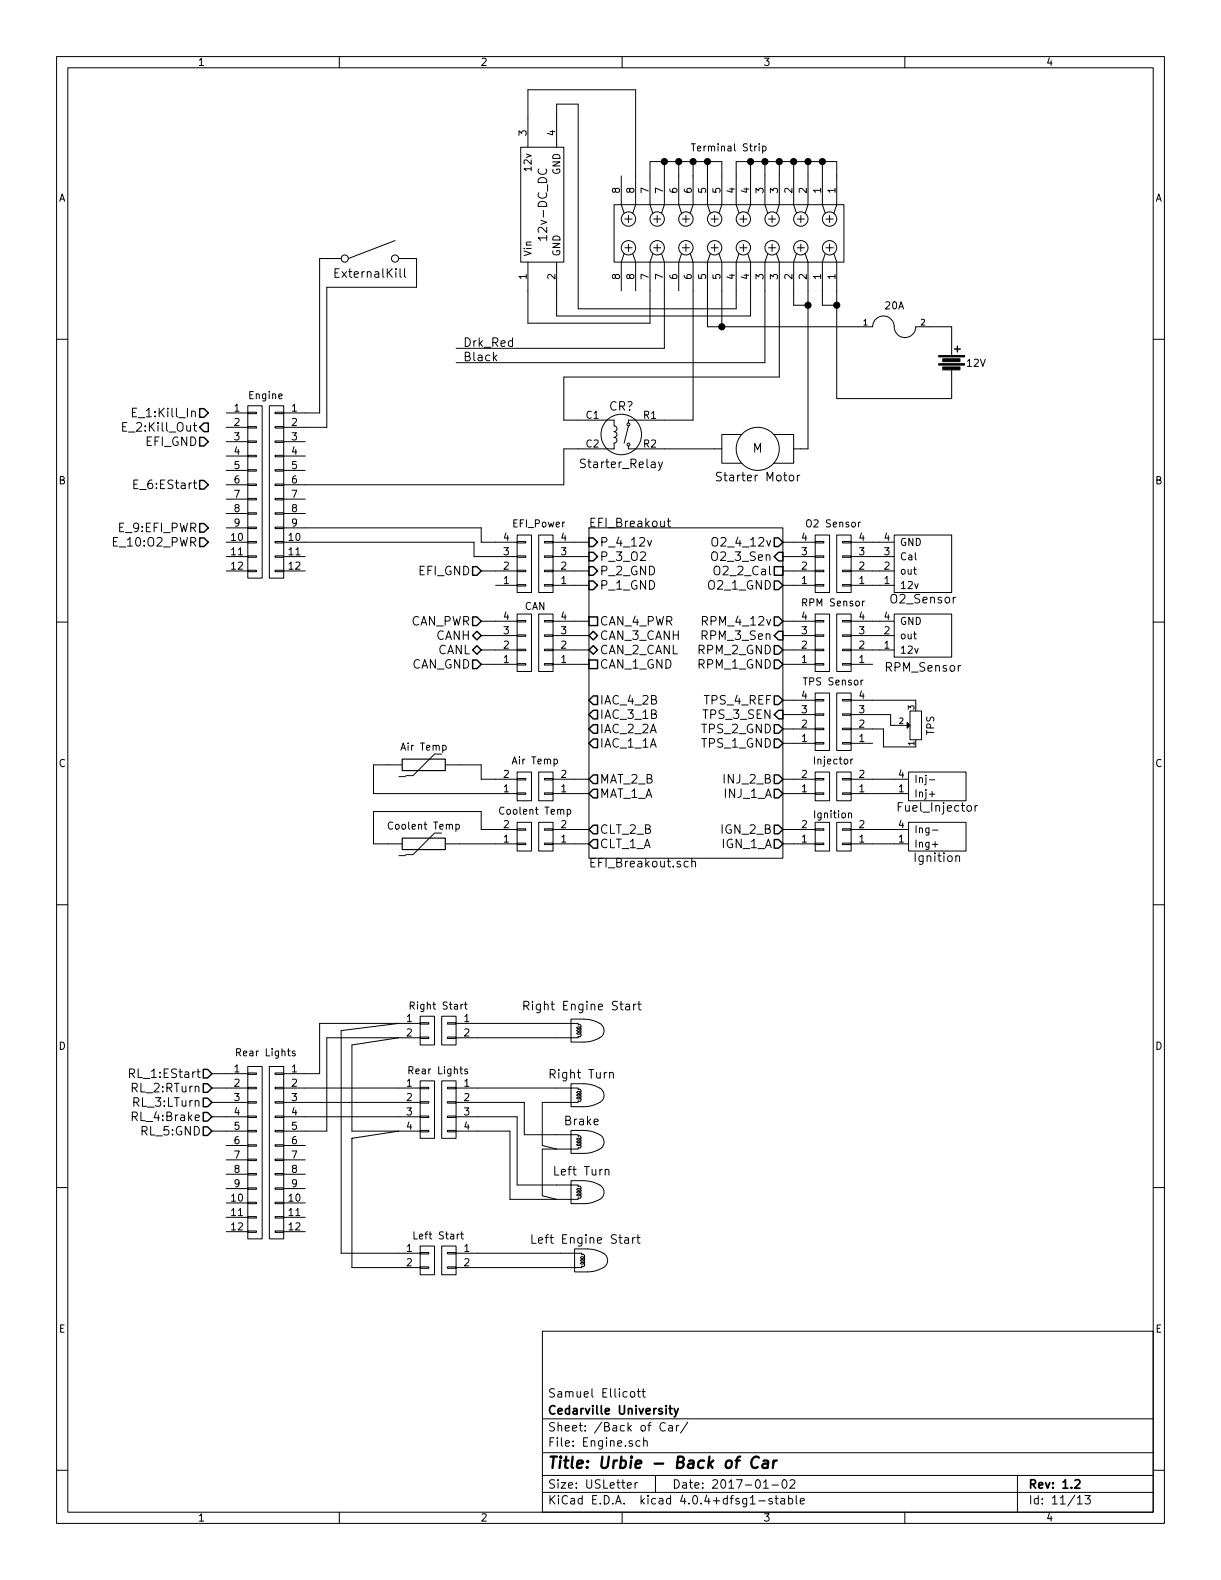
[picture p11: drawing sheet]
<svg xmlns="http://www.w3.org/2000/svg" width="216mm" height="279mm" viewBox="0 0 216 279" stroke-linecap="round" stroke-linejoin="round" font-family="sans-serif">
<g fill="none" stroke="#000" stroke-width=".18">
<path d="M10 10h195.9v259.4h-195.9zM12 12h191.9v255.4h-191.9zM60 10v2M110 10v2M160 10v2M92.1 26h7.6v20.4h-7.6zM93.3 26v-10.1h19.1v20.3l-.5 1.5M98.4 26v-7.6h3.8v36.2h28v-8.2l.5-1.6M108.6 36.2h40.6v10.2h-40.6zM109.9 31.1v5.1l.5 1.5M110.5 38.7h1.3M111.1 38.1v1.3"/>
<path d="M115.4 37.7l-.5-1.5v-7.6h12.7v7.6l-.5 1.5M115.6 38.7h1.2M116.2 38.1v1.3M117.5 28.6v7.6l-.5 1.5M120 28.6v7.6l.5 1.5M120.6 38.7h1.3M121.3 38.1v1.3M122.3 25.4h.7M122.6 28.6v7.6l-.6 1.5M125.1 28.6v7.6l.5 1.5M125.7 38.7h1.3M126.4 38.1v1.3"/>
<path d="M130.7 37.7l-.5-1.5v-7.6h17.8v7.6l-.6 1.5M130.8 38.7h1.3M131.4 38.1v1.3M132.7 28.6v7.6l-.5 1.5M134.8 25.9l.4-.1 .3 .3-.2 .5h-.5M134.8 25.8v1.3M135.3 28.6v7.6l.5 1.5M135.9 38.7h1.3M136.5 38.1v1.3M137.8 28.6v7.6l-.5 1.5M140.3 28.6v7.6l.5 1.5M141 38.7h1.2"/>
<path d="M141.6 38.1v1.3M142.9 28.6v7.6l-.5 1.5M145.4 28.6v7.6l.5 1.5M146 38.7h1.3M146.7 38.1v1.3M10 60h2M60.3 45.7h-3.8v27.3h-6.3M69.8 42.5l-8.2 3.2M70.5 45.7h3.2v5.1h-15.9v24.8h-7.6M70.7 47.5v1.3l.3 .2M71.5 47.5v1.3l.3 .2M96.7 42.1h-1.6l.5 .4"/>
<path d="M96.7 41.6v.9M110.4 44.8l-.5 1.6v5M110.5 43.8h1.3M111.1 43.2v1.3M111.9 44.8l.5 1.6v5M115.4 44.8l-.5 1.6v10.8h-21.6v-10.8M115.6 43.8h1.2M116.2 43.2v1.3M117 44.8l.5 1.6v15.2h-36.9M120.5 44.8l-.5 1.6v5M120.6 43.8h1.3M121.3 43.2v1.3"/>
<path d="M122 44.8l.6 1.6v27.9h-11.5v.5M125.6 44.8l-.5 1.6v11.4h29.2a1.93 1.93 0 0 1 2.1-1.9 1.93 1.93 0 0 1 1.7 2.2 1.91 1.91 0 0 0 2.1 1.6 1.91 1.91 0 0 0 1.7-1.9h6.4v5.1M125.7 43.8h1.3M126.4 43.2v1.3M127.1 44.8l.5 1.6v11.4M130.8 43.8h1.3M131.4 43.2v1.3M132.2 44.8l.5 1.6v9.5h-34.3v-9.5M135.8 44.8l-.5 1.6v17.7h-54.7M135.9 43.8h1.3M136.5 43.2v1.3M137.3 44.8l.5 1.6v20.3h-38.1v7.6h8.9v1l.3 .1 .2 .3-.1 .4-.4 .2 .3 .2 .2 .2-.1 .5-.4 .1 .3 .2 .2 .2-.1 .5-.4 .2v1h-8.9v6.3h-49.5"/>
<path d="M140.8 44.8l-.5 1.6v7.6h2.6M141 43.8h1.2M141.6 43.2v1.3M142.4 44.8l.5 1.6v33h-2.6M145.9 44.8l-.5 1.6v7.6h2.6M146 43.8h1.3M146.7 43.2v1.3M147.4 44.8l.6 1.6v24.1h20.3v-5.1M203.9 60h2M21.7 75.5h.5M22.4 74.7h-.7v1.6h.7M23.4 72.9h.5"/>
<path d="M24.2 72.2h-.8v1.5h.8M34.2 75.2h.6M34.4 74.7v1.3l.4 .3M40 73h3.8M40 75.6h3.8M40 78.1h3.8M43.8 71.8h2.6v30.4h-2.6zM43.8 78h1.5v.2h-1.5zM43.8 75.4h1.5v.3h-1.5zM43.8 72.9h1.5v.3h-1.5zM47.6 71.8h2.6v30.4h-2.6zM48.6 78h1.6v.2h-1.6z"/>
<path d="M48.6 75.4h1.6v.3h-1.6zM48.6 72.9h1.6v.3h-1.6zM50.2 78.1h3.8M111.1 78.9v.5h16.5M111.1 75.3l-.7 3.1M131.2 76.8h-3.6v5.1h3.6M136.8 76.8h3.5v5.1h-3.5M40 98.4h3.8M40 95.9h3.8M40 80.6h3.8M40 83.2h3.8M40 85.7h3.8"/>
<path d="M40 88.3h3.8M40 90.8h3.8M40 93.3h3.8M43.8 98.3h1.5v.3h-1.5zM43.8 95.8h1.5v.2h-1.5zM43.8 93.2h1.5v.3h-1.5zM43.8 90.7h1.5v.2h-1.5zM43.8 88.1h1.5v.3h-1.5zM43.8 85.6h1.5v.3h-1.5zM43.8 83.1h1.5v.2h-1.5zM43.8 80.5h1.5v.3h-1.5zM48.6 98.3h1.6v.3h-1.6z"/>
<path d="M48.6 95.8h1.6v.2h-1.6zM48.6 93.2h1.6v.3h-1.6zM48.6 90.7h1.6v.2h-1.6zM48.6 88.1h1.6v.3h-1.6zM48.6 85.6h1.6v.3h-1.6zM48.6 83.1h1.6v.2h-1.6zM48.6 80.5h1.6v.3h-1.6zM50.2 98.4h3.8M50.2 95.9h33.6v2.5h7.6M50.2 93.3h34.9v2.6h6.3M50.2 80.6h3.8M50.2 83.2h3.8"/>
<path d="M50.2 88.3h3.8M50.2 90.8h3.8M91.4 95.8h1.6v.2h-1.6zM91.4 98.3h1.6v.3h-1.6zM91.4 94.6h2.6v10.2h-2.6zM95.2 94.6h2.6v10.2h-2.6zM96.3 95.8h1.5v.2h-1.5zM96.3 98.3h1.5v.3h-1.5zM97.8 98.4h6.3M97.8 95.9h6.3M104.1 93.3h34.3v58.5h-34.3zM114.5 95.6l.4 1 .3-1"/>
<path d="M116.4 81.7l.4 1M117.1 81.7l-.5 1.4-.2 .1M118 92.2h.6M118.2 91.6v1.4l.4 .2M126 95.3a.5 .5 0 0 1 .5-.3 .5 .5 0 0 1 .4 .6l-.1 .8a.53 .53 0 0 1-.5 .2 .53 .53 0 0 1-.4-.5zM127.6 83.6a.62 .62 0 0 0-.9 .1v.4l.8 .4v.4a.62 .62 0 0 1-.8 .1M138.4 98.4h5.7M138.4 95.9h5.7M141 84v1M141.4 84l-.3 .1-.1 .2M144.1 95.8h1.6v.2h-1.6zM144.1 98.3h1.6v.3h-1.6z"/>
<path d="M144.1 94.6h2.6v10.2h-2.6zM148 94.6h2.5v10.2h-2.5zM149 95.8h1.5v.2h-1.5zM149 98.3h1.5v.3h-1.5zM150.5 98.4h7.6M150.5 95.9h7.6M152.1 92.3l-.3 .3M158.1 94.6h10.2v10.2h-10.2zM10 110h2M40 101h3.8M43.8 100.8h1.5v.3h-1.5zM48.6 100.8h1.6v.3h-1.6z"/>
<path d="M50.2 101h3.8M85.1 114.9h6.3M85.1 112.4h6.3M85.1 109.9h6.3M85.1 101h6.3M85.1 117.5h6.3M87.6 103.5h3.8M91.4 100.8h1.6v.3h-1.6zM91.4 103.4h1.6v.2h-1.6zM91.4 109.7h1.6v.3h-1.6zM91.4 112.3h1.6v.2h-1.6zM91.4 114.8h1.6v.3h-1.6z"/>
<path d="M91.4 117.3h1.6v.3h-1.6zM91.4 108.6h2.6v10.1h-2.6zM95.2 108.6h2.6v10.1h-2.6zM96.3 100.8h1.5v.3h-1.5zM96.3 103.4h1.5v.2h-1.5zM96.3 109.7h1.5v.3h-1.5zM96.3 112.3h1.5v.2h-1.5zM96.3 114.8h1.5v.3h-1.5zM96.3 117.3h1.5v.3h-1.5zM97.8 114.9h6.3M97.8 112.4h6.3M97.8 109.9h6.3"/>
<path d="M97.8 103.5h6.3M97.8 101h6.3M97.8 117.5h6.3M138.4 114.9h5.7M138.4 112.4h5.7M138.4 109.9h5.7M138.4 103.5h5.7M138.4 101h5.7M138.4 117.5h5.7M144.1 109.7h1.6v.3h-1.6zM144.1 112.3h1.6v.2h-1.6zM144.1 114.8h1.6v.3h-1.6z"/>
<path d="M144.1 117.3h1.6v.3h-1.6zM144.1 108.6h2.6v10.1h-2.6zM144.1 100.8h1.6v.3h-1.6zM144.1 103.4h1.6v.2h-1.6zM148 108.6h2.5v10.1h-2.5zM149 100.8h1.5v.3h-1.5zM149 103.4h1.5v.2h-1.5zM149 109.7h1.5v.3h-1.5zM149 112.3h1.5v.2h-1.5zM149 114.8h1.5v.3h-1.5zM149 117.3h1.5v.3h-1.5zM150.5 114.9h7.6"/>
<path d="M150.5 112.4h7.6M150.5 109.9h7.6M150.5 103.5h7.6M150.5 101h7.6M150.5 117.5h3.8M152.9 106.3l-.4 .3M158.1 108.6h10.2v7.6h-10.2zM203.9 110h2M71.1 135.3h-5.1v5h25.4M78.1 133.4h-1.3l-3.8 3.8h-1.2M78.3 131.9l.3-.1 .3 .3-.1 .5h-.5M78.7 135.3h6.4v2.5h6.3"/>
<path d="M91.4 137.7h1.6v.2h-1.6zM91.4 136.5h2.6v5.1h-2.6zM95.2 136.5h2.6v5.1h-2.6zM96.3 137.7h1.5v.2h-1.5zM97.8 137.8h6.3M98 134.3l.3-.1 .3 .3-.1 .5h-.5M138.4 123.8h5.7M138.4 128.9h5.7M138.4 126.4h5.7M138.4 137.8h5.7M138.4 131.4h5.7M144.1 137.7h1.6v.2h-1.6z"/>
<path d="M144.1 136.5h2.6v5.1h-2.6zM144.1 123.7h1.6v.3h-1.6zM144.1 126.2h1.6v.3h-1.6zM144.1 128.8h1.6v.2h-1.6zM144.1 131.3h1.6v.3h-1.6zM144.1 122.6h2.6v10.1h-2.6zM148 122.6h2.5v10.1h-2.5zM148 136.5h2.5v5.1h-2.5zM149 123.7h1.5v.3h-1.5zM149 126.2h1.5v.3h-1.5zM149 128.8h1.5v.2h-1.5zM149 131.3h1.5v.3h-1.5z"/>
<path d="M149 137.7h1.5v.2h-1.5zM150.5 123.8h11.4v.7M150.5 128.9h5.7v3.2h5.7v-1.3M150.5 126.4h7v1.9h3.2M150.5 137.8h10.2M150.5 131.4h3.8M150.8 134.2l-.4 .3M152.6 120.3l-.4 .2M160.7 136.5h10.1v5.1h-10.1zM160.9 125.7h2v5.1h-2zM164.3 137.9h1M10 160h2"/>
<path d="M78.1 147.3h-1.3l-3.8 3.8h-1.2M78.7 149.2h12.7M80.6 145.8h.4l.2 .2-.1 .6h-.5M91.4 140.2h1.6v.3h-1.6zM91.4 146.6h1.6v.2h-1.6zM91.4 149.1h1.6v.3h-1.6zM91.4 145.4h2.6v5.1h-2.6zM91.4 146.7h-6.3v-3.2h-19.1v5.7h5.1M95.2 145.4h2.6v5.1h-2.6zM96.3 140.2h1.5v.3h-1.5zM96.3 146.6h1.5v.2h-1.5zM96.3 149.1h1.5v.3h-1.5z"/>
<path d="M97.8 140.3h6.3M97.8 149.2h6.3M97.8 146.7h6.3M100.3 143.2l.4-.1 .2 .3-.1 .5h-.5M121.7 152.4a.48 .48 0 0 0-.7 .1v.7a.48 .48 0 0 0 .7 0M122.3 152.5l.1-.1a.36 .36 0 0 1 .6 .1v.8M122.3 151.8v1.5M138.4 140.3h5.7M138.4 149.2h5.7M138.4 146.7h5.7M144.1 146.6h1.6v.2h-1.6zM144.1 149.1h1.6v.3h-1.6z"/>
<path d="M144.1 145.4h2.6v5.1h-2.6zM144.1 140.2h1.6v.3h-1.6zM148 145.4h2.5v5.1h-2.5zM149 140.2h1.5v.3h-1.5zM149 146.6h1.5v.2h-1.5zM149 149.1h1.5v.3h-1.5zM150 143.9l.2-.1h.3l.1 .8M150.5 140.3h10.2M150.5 149.2h10.2M150.5 146.7h10.2M160.7 145.4h10.1v5.1h-10.1zM164.3 140.4h1"/>
<path d="M164.9 149.3h.9M164.9 146.8h.9M169 151.5l.1-.1a.36 .36 0 0 1 .6 .2v.7M172.4 142.4v1.1M172.8 142.4l-.2 .1-.2 .2M203.9 160h2M74.3 179.7h2.5v5.1h-2.5zM78.1 179.7h2.5v5.1h-2.5zM82.1 177.6h.5M82.3 177.2v1.1l.3 .2M92.6 177.9l.8-.1 .1-.2-.1-.4-.2-.1h-.6v1.5M93 177.9l.5 .7"/>
<path d="M112 177.6v1M112.5 177.6h-.3l-.2 .3M112.8 177.6h.6M113 177.1v1.3l.4 .2M37.5 192.4h6.3M37.5 194.9h6.3M37.5 189.9h6.3M37.5 197.5h6.3M43.8 188.6h2.6v30.5h-2.6zM43.8 199.9h1.5v.3h-1.5zM43.8 197.4h1.5v.2h-1.5zM43.8 194.8h1.5v.3h-1.5z"/>
<path d="M43.8 192.3h1.5v.2h-1.5zM43.8 189.7h1.5v.3h-1.5zM47.6 188.6h2.6v30.5h-2.6zM48.6 199.9h1.6v.3h-1.6zM48.6 197.4h1.6v.2h-1.6zM48.6 194.8h1.6v.3h-1.6zM48.6 192.3h1.6v.2h-1.6zM48.6 189.7h1.6v.3h-1.6zM50.2 192.4h24.1M50.2 194.9h24.1M50.2 197.5h24.1M52.2 185.9h-.3l-.2 .1v.2l.5 .1v.3h-.5"/>
<path d="M60.3 182.2h.1M60.3 182.2v39.4h14M70.5 183.5l-8.3 1.3v15.2h12.1M70.5 181l-10.2 1.2M74.3 183.4h1.5v.2h-1.5zM74.3 180.8h1.5v.3h-1.5zM74.3 199.9h1.5v.3h-1.5zM74.3 197.4h1.5v.2h-1.5zM74.3 194.8h1.5v.3h-1.5zM74.3 192.3h1.5v.2h-1.5zM74.3 191.1h2.5v10.2h-2.5zM74.3 181h-17.8v8.9h-6.3"/>
<path d="M74.3 183.5h-16.5v16.5h-7.6M78.1 191.1h2.5v10.2h-2.5zM79.1 183.4h1.5v.2h-1.5zM79.1 180.8h1.5v.3h-1.5zM79.1 199.9h1.5v.3h-1.5zM79.1 197.4h1.5v.2h-1.5zM79.1 194.8h1.5v.3h-1.5zM79.1 192.3h1.5v.2h-1.5zM80.6 197.5h10.8v12.1h10.8v.2l.3-.1 .2 .2v.4l-.3 .2a.2 .2 0 0 1-.3-.1 .2 .2 0 0 1 .2-.2h.3l.1 .3v.3l-.3 .2a.17 .17 0 0 1-.3 0 .17 .17 0 0 1 .1-.3h.4l.1 .3v.3l-.3 .2a.17 .17 0 0 1-.3 0 .17 .17 0 0 1 .1-.3l.4 .1 .1 .2-.1 .4-.4-.1v.3h-12v-12.1h-9.6M80.6 194.9h12.1v5.8h9.5v.2l.3-.1 .2 .2v.4l-.3 .2a.2 .2 0 0 1-.3 0 .2 .2 0 0 1 .2-.3h.3l.1 .3v.3l-.3 .2a.17 .17 0 0 1-.3 0 .17 .17 0 0 1 .1-.3l.4 .1 .1 .2v.3l-.3 .2a.17 .17 0 0 1-.3 0 .17 .17 0 0 1 .1-.3l.4 .1 .1 .2-.1 .4-.4-.1v.3h-6.3v8.3l2.5 .6M80.6 192.4h21.6v.3l.3-.1 .2 .2v.4l-.3 .1a.2 .2 0 0 1-.3 0 .2 .2 0 0 1 .2-.3l.3 .1 .1 .2v.3l-.3 .2a.17 .17 0 0 1-.3 0 .17 .17 0 0 1 .1-.3l.4 .1 .1 .3v.3l-.3 .1a.17 .17 0 0 1-.3 0 .17 .17 0 0 1 .1-.2h.4l.1 .3-.1 .3h-.4v.2h-6.3v7.7l2.5 .6M80.6 181h21.6v.2h.3l.2 .2v.3l-.3 .2a.2 .2 0 0 1-.3 0 .2 .2 0 0 1 .2-.3l.3 .1 .1 .2v.3l-.3 .2a.17 .17 0 0 1-.3 0 .17 .17 0 0 1 .1-.3l.4 .1 .1 .2v.3l-.3 .2a.17 .17 0 0 1-.3 0 .17 .17 0 0 1 .1-.3l.4 .1 .1 .2-.1 .4h-.4v.2h-21.6"/>
<path d="M82.7 189.1l-.4-.1-.1 .2v.2l.5 .1v.3h-.5M101 199.9h2.3a4.8 4.8 0 0 1 3.2 1.1 1.48 1.48 0 0 1-.7 2.4l-1 .3a10.5 10.5 0 0 1-3.8 .3zM101 191.6h2.3a4.8 4.8 0 0 1 3.2 1.2 1.48 1.48 0 0 1-.7 2.3l-1 .4a10.5 10.5 0 0 1-3.8 .2zM101 180.2h2.3a4.8 4.8 0 0 1 3.2 1.2 1.48 1.48 0 0 1-.7 2.3l-1 .3a10.5 10.5 0 0 1-3.8 .3zM107.8 189.8l.1-.1a.36 .36 0 0 1 .6 .2v.8M10 210h2M37.5 200h6.3M40 202.6h3.8M40 205.1h3.8M40 207.6h3.8M40 210.2h3.8M40 212.7h3.8"/>
<path d="M40 215.3h3.8M40 217.8h3.8M43.8 217.7h1.5v.2h-1.5zM43.8 215.1h1.5v.3h-1.5zM43.8 212.6h1.5v.3h-1.5zM43.8 210.1h1.5v.2h-1.5zM43.8 207.5h1.5v.3h-1.5zM43.8 205h1.5v.2h-1.5zM43.8 202.4h1.5v.3h-1.5zM48.6 217.7h1.6v.2h-1.6zM48.6 215.1h1.6v.3h-1.6zM48.6 212.6h1.6v.3h-1.6z"/>
<path d="M48.6 210.1h1.6v.2h-1.6zM48.6 207.5h1.6v.3h-1.6zM48.6 205h1.6v.2h-1.6zM48.6 202.4h1.6v.3h-1.6zM50.2 202.6h3.8M50.2 205.1h3.8M50.2 207.6h3.8M50.2 210.2h3.8M50.2 212.7h3.8M50.2 215.3h3.8M50.2 217.8h3.8M62.2 201.3h.1"/>
<path d="M62.2 201.3v22.9h12.1M70.5 200l-8.3 1.3M81.5 218.2h.4M81.6 217.8v1.1l.3 .2M94.1 218.3v1.6h.7M101 208.8h2.3a4.8 4.8 0 0 1 3.2 1.1 1.48 1.48 0 0 1-.7 2.3l-1 .4a10.5 10.5 0 0 1-3.8 .3zM107 206.9h.1a.36 .36 0 0 1 .6 .1v.8M111.9 218.8v1.1M112.3 218.8l-.3 .1-.1 .3M112.6 218.8h.6M112.8 218.3v1.4l.4 .2M203.9 210h2"/>
<path d="M74.3 224h1.5v.3h-1.5zM74.3 221.5h1.5v.2h-1.5zM74.3 220.3h2.5v5.1h-2.5zM78.1 220.3h2.5v5.1h-2.5zM79.1 224h1.5v.3h-1.5zM79.1 221.5h1.5v.2h-1.5zM80.6 221.6h22.3v.3l.3-.1 .2 .3M95.9 235.4h108v32h-108zM101.6 220.9h2.3a4.8 4.8 0 0 1 3.2 1.1 1.48 1.48 0 0 1-.7 2.3l-1 .4a10.5 10.5 0 0 1-3.8 .2zM103.4 222.1l-.1 .3-.3 .2a.2 .2 0 0 1-.3-.1 .2 .2 0 0 1 .2-.3l.3 .1 .2 .3-.1 .3-.3 .1a.17 .17 0 0 1-.3 0 .17 .17 0 0 1 .1-.2h.4l.2 .3-.1 .3-.3 .1a.17 .17 0 0 1-.3 0 .17 .17 0 0 1 .1-.2h.4l.2 .3-.2 .4-.3-.1v.3h-22.3M10 260h2M95.9 256.9h108"/>
<path d="M95.9 250.9h108M111.5 246.2l.2-.1 .5 .1v.6l-.1 .2-.4 .1-.2-.2zM112.7 246.1h.5M112.9 245.6v1.3l.3 .2M113.2 254.8h-.5l-.3 .2 .1 .6 .2 .2 .5-.1M113.5 246.1h.6M113.7 245.6v1.3l.4 .2M113.8 254.9l.2-.1h.4l.1 1M113.8 254.3v1.5M117.6 251.7a.7 .7 0 0 0-.9 .2 .7 .7 0 0 0 .1 1 .55 .55 0 0 0 .8 0M118.3 252.1h.5l.1 1M118.9 252.4l-.5 .1-.2 .2 .2 .4 .5-.1"/>
<path d="M119.6 252.1v1M120 252.1l-.4 .2M121.6 251.5l-1.3 1.9M203.9 260h2M60 267.4v2M95.9 263.9h108M95.9 260.9h108M110 267.4v2M110.9 262.7l.7-.2v-.2l-.4-.1-.3 .2 .1 .7h.6M112.3 262.2v1M112.7 262.2l-.4 .3M115.9 260.9v3"/>
<path d="M134.2 265.4h1.1M135 263.2h.9M136.5 262.6h1.1M136.5 265a.37 .37 0 0 0-.6 .2l.1 .2 .5 .1 .1 .2-.2 .3-.5-.1M137 265h.6M137.2 264.5v1.3l.4 .2M138.1 265h.6v1M138.4 261.8l.2-.1a.81 .81 0 0 1 .6 .6 .81 .81 0 0 1-.3 .8l-.1 .1a.79 .79 0 0 1-.4-1.4zM138.7 265.3l-.4 .1-.3 .2 .3 .4 .4-.1M139.4 265h.5l.3 .3-.2 .6h-.6M139.4 264.5v1.5M139.7 261.8l.2-.1h.4l.3 .4-1 1.1h1"/>
<path d="M140.8 264.5v1.3l.2 .2M141.5 265.5l.7-.2v-.3h-.5l-.2 .2 .1 .7h.6M160 267.4v2M179.9 260.9v6.5M190.5 264.9l.4-.4v1.5M190.5 266h.9M191.8 264.5h1l-.5 .5 .4 .2v.6l-.2 .2-.7-.2"/>
<circle cx="111.1" cy="38.7" r="1.27"/>
<circle cx="116.2" cy="38.7" r="1.27"/>
<circle cx="121.3" cy="38.7" r="1.27"/>
<circle cx="126.4" cy="38.7" r="1.27"/>
<circle cx="131.4" cy="38.7" r="1.27"/>
<circle cx="136.5" cy="38.7" r="1.27"/>
<circle cx="141.6" cy="38.7" r="1.27"/>
<circle cx="146.7" cy="38.7" r="1.27"/>
<circle cx="61" cy="45.7" r=".63"/>
<circle cx="69.8" cy="45.7" r=".63"/>
<circle cx="111.1" cy="43.8" r="1.27"/>
<circle cx="116.2" cy="43.8" r="1.27"/>
<circle cx="121.3" cy="43.8" r="1.27"/>
<circle cx="126.4" cy="43.8" r="1.27"/>
<circle cx="131.4" cy="43.8" r="1.27"/>
<circle cx="136.5" cy="43.8" r="1.27"/>
<circle cx="141.6" cy="43.8" r="1.27"/>
<circle cx="146.7" cy="43.8" r="1.27"/>
<circle cx="109.9" cy="76.8" r="3.6"/>
<circle cx="111.1" cy="78.6" r=".25"/>
<circle cx="111.1" cy="75.1" r=".25"/>
<circle cx="134" cy="79.4" r="3.8"/>
</g>
<path d="M118.3 249.1h.5M118.5 248.6v1.3l.3 .2M119.2 249.1l.4 1M119.9 249.1l-.5 1.3-.2 .2M190.1 261.8l.2-.1h.4l.3 .4-1 1.1h1" fill="none" stroke="#000" stroke-width=".3"/>
<path d="M130 258.3h.8M130.9 257.6l-.4 .1-.1 .2-.2 1.7M134.2 257.8a.87 .87 0 0 0-1 0 .87 .87 0 0 0-.4 .9 .69 .69 0 0 0 .4 .8 .69 .69 0 0 0 .8-.1M135 258.3h.8l-.1 1.3M135.8 258.7l-.7 .1a.4 .4 0 0 0-.3 .4 .4 .4 0 0 0 .2 .4l.7-.1M136.8 258.3l-.1 1.3M137.4 258.3a.54 .54 0 0 0-.6 .3" fill="none" stroke="#000" stroke-width=".41"/>
<g fill="none" stroke="#000" stroke-width=".25">
<path d="M35.3 77.3h.8l.7 .8-.7 .8h-.8zM35.3 72.3h.8l.7 .7-.7 .8h-.8zM36.1 74.8h.7v1.5h-.7l-.8-.7zM168.8 61.7h1M169.3 61.2v1M35.3 92.6h.8l.7 .7-.7 .8h-.8zM35.3 95.1h.8l.7 .8-.7 .7h-.8zM35.3 85h.8l.7 .7-.7 .8h-.8zM104.1 95.1h.8l.8 .8-.8 .7h-.8zM104.1 97.7h.8l.8 .7-.8 .8h-.8zM136.9 95.1h.8l.7 .8-.7 .7h-.8zM137.7 97.7h.7v1.5h-.7l-.8-.8z"/>
<path d="M83.6 100.2h.7l.8 .8-.8 .7h-.7zM83.6 109.1h.7l.8 .8-.8 .7h-.7zM83.6 112.4l.7-.8 .8 .8-.8 .8zM83.6 114.9l.7-.7 .8 .7-.8 .8zM83.6 116.7h.7l.8 .8-.8 .7h-.7zM104.1 100.2h.8l.8 .8-.8 .7h-.8zM104.1 116.7h1.6v1.5h-1.6zM104.1 114.9l.8-.7 .8 .7-.8 .8zM104.1 112.4l.8-.8 .8 .8-.8 .8zM104.1 109.1h1.6v1.5h-1.6zM104.1 102.7h.8l.8 .8-.8 .8h-.8zM136.9 109.1h.8l.7 .8-.7 .7h-.8z"/>
<path d="M136.9 112.4l.8-.8h.7v1.6h-.7zM136.9 114.2h.8l.7 .7-.7 .8h-.8zM136.9 100.2h1.5v1.5h-1.5zM136.9 102.7h.8l.7 .8-.7 .8h-.8zM136.9 116.7h.8l.7 .8-.7 .7h-.8zM104.1 126.4l.8-.8h.8v1.5h-.8zM104.9 139.6h.8v1.5h-.8l-.8-.8zM104.9 137h.8v1.6h-.8l-.8-.8zM104.9 123.1h.8v1.5h-.8l-.8-.8zM104.9 130.7h.8v1.5h-.8l-.8-.8zM104.9 128.1h.8v1.6h-.8l-.8-.8zM136.9 137h.8l.7 .8-.7 .8h-.8z"/>
<path d="M136.9 139.6h.8l.7 .7-.7 .8h-.8zM136.9 123.1h.8l.7 .7-.7 .8h-.8zM136.9 128.1h.8l.7 .8-.7 .8h-.8zM136.9 130.7h.8l.7 .7-.7 .8h-.8zM137.7 125.6h.7v1.5h-.7l-.8-.7zM104.9 148.5h.8v1.5h-.8l-.8-.8zM104.9 145.9h.8v1.5h-.8l-.8-.7zM136.9 145.9h.8l.7 .8-.7 .7h-.8zM136.9 148.5h.8l.7 .7-.7 .8h-.8zM35.9 189.1h.8l.8 .8-.8 .7h-.8zM35.9 191.6h.8l.8 .8-.8 .8h-.8zM35.9 194.2h.8l.8 .7-.8 .8h-.8z"/>
<path d="M35.9 196.7h.8l.8 .8-.8 .7h-.8zM35.9 199.3h.8l.8 .7-.8 .8h-.8z"/>
</g>
<path d="M166 64.3h4.6v.3h-4.6zM166 62.9h4.6v.2h-4.6zM166.7 64.9h3v.5h-3zM166.7 63.4h3v.6h-3zM160.4 127.8l.5 .5-.5 .5z" fill="#000" stroke="#000" stroke-width=".18"/>
<g fill="#000" stroke="#000" stroke-width=".25">
<circle cx="117.5" cy="28.6" r=".51"/>
<circle cx="120" cy="28.6" r=".51"/>
<circle cx="122.6" cy="28.6" r=".51"/>
<circle cx="125.1" cy="28.6" r=".51"/>
<circle cx="132.7" cy="28.6" r=".51"/>
<circle cx="135.3" cy="28.6" r=".51"/>
<circle cx="137.8" cy="28.6" r=".51"/>
<circle cx="140.3" cy="28.6" r=".51"/>
<circle cx="142.9" cy="28.6" r=".51"/>
<circle cx="145.4" cy="28.6" r=".51"/>
<circle cx="127.6" cy="57.8" r=".51"/>
<circle cx="142.9" cy="54" r=".51"/>
<circle cx="148" cy="54" r=".51"/>
</g>
<path d="M71.1 134.2h7.6v2.1h-7.6zM71.1 148.2h7.6v2h-7.6z" fill="none" stroke="#000" stroke-width=".2"/>
<text font-size="2.8" x="96.9" y="259.7">Title: Urbie - Back of Car</text>
<g font-size="2.1">
<text x="96.7" y="42" transform="rotate(-90 96.7 42)">12v-DC_DC</text>
<text x="59.6" y="49.1">ExternalKill</text>
<text x="81.9" y="63.9">Black</text>
<text x="81.9" y="61.3">Drk_Red</text>
<text x="22.3" y="76.3">E_2:Kill_Out</text>
<text x="24.1" y="73.8">E_1:Kill_In</text>
<text x="107.7" y="72.6">CR?</text>
<text x="25.7" y="78.9">EFI_GND</text>
<text x="103" y="82.8">Starter_Relay</text>
<text x="133.1" y="80">M</text>
<text x="24.2" y="86.5">E_6:EStart</text>
<text x="127.3" y="85.1">Starter Motor</text>
<text x="21" y="94.1">E_9:EFI_PWR</text>
<text x="104.1" y="93.2">EFI_Breakout</text>
<text x="20.3" y="96.6">E_10:O2_PWR</text>
<text x="74" y="101.7">EFI_GND</text>
<text x="106.1" y="96.6">P_4_12v</text>
<text x="106.1" y="101.7">P_2_GND</text>
<text x="106.1" y="99.2">P_3_O2</text>
<text x="126.2" y="99.2">O2_3_Sen</text>
<text x="126.6" y="96.6">O2_4_12v</text>
<text x="126.8" y="101.7">O2_2_Cal</text>
<text x="106.1" y="104.3">P_1_GND</text>
<text x="125.4" y="104.3">O2_1_GND</text>
<text x="157.6" y="106.7">O2_Sensor</text>
<text x="72.4" y="110.6">CAN_PWR</text>
<text x="77" y="113.2">CANH</text>
<text x="106.1" y="113.2">CAN_3_CANH</text>
<text x="106.1" y="110.6">CAN_4_PWR</text>
<text x="124.4" y="113.2">RPM_3_Sen</text>
<text x="124.7" y="110.6">RPM_4_12v</text>
<text x="72.7" y="118.2">CAN_GND</text>
<text x="77.3" y="115.7">CANL</text>
<text x="106.1" y="118.2">CAN_1_GND</text>
<text x="106.1" y="115.7">CAN_2_CANL</text>
<text x="123.5" y="115.7">RPM_2_GND</text>
<text x="123.5" y="118.2">RPM_1_GND</text>
<text x="156.7" y="118.8">RPM_Sensor</text>
<text x="106.1" y="124.6">IAC_4_2B</text>
<text x="124.6" y="124.6">TPS_4_REF</text>
<text x="106.1" y="127.1">IAC_3_1B</text>
<text x="106.1" y="129.7">IAC_2_2A</text>
<text x="124.1" y="129.7">TPS_2_GND</text>
<text x="124.5" y="127.1">TPS_3_SEN</text>
<text x="70.8" y="138">-</text>
<text x="106.1" y="132.2">IAC_1_1A</text>
<text x="124.1" y="132.2">TPS_1_GND</text>
<text x="106.1" y="141.1">MAT_1_A</text>
<text x="106.1" y="138.6">MAT_2_B</text>
<text x="128.1" y="138.6">INJ_2_B</text>
<text x="128.1" y="141.1">INJ_1_A</text>
<text x="159.1" y="143.5">Fuel_Injector</text>
<text x="106.1" y="150">CLT_1_A</text>
<text x="106.1" y="147.4">CLT_2_B</text>
<text x="127.7" y="147.4">IGN_2_B</text>
<text x="127.7" y="150">IGN_1_A</text>
<text x="70.8" y="152">-</text>
<text x="104.1" y="153.4">EFI_Breakout.sch</text>
<text x="161.9" y="152.4">Ignition</text>
<text x="93.6" y="178.7">Right Engine Start</text>
<text x="23.4" y="190.6">RL_1:EStart</text>
<text x="97.5" y="190.7">Right Turn</text>
<text x="23.4" y="193.2">RL_2:RTurn</text>
<text x="23.6" y="195.7">RL_3:LTurn</text>
<text x="23.7" y="198.2">RL_4:Brake</text>
<text x="24.9" y="200.8">RL_5:GND</text>
<text x="99.9" y="199">Brake</text>
<text x="98.3" y="207.9">Left Turn</text>
<text x="95" y="219.9">Left Engine Start</text>
<text x="96.9" y="250.1">Cedarville University</text>
<text x="96.9" y="247.1">Samuel Ellicott</text>
<text x="96.9" y="255.8">File: Engine.sch</text>
<text x="96.9" y="253.1">Sheet: /Back of Car/</text>
<text x="96.9" y="263.2">Size: USLetter</text>
<text x="118.9" y="263.2">Date: 2017-01-02</text>
<text x="181.9" y="263.2">Rev: 1.2</text>
<text x="96.9" y="266">KiCad E.D.A. kicad 4.0.4+dfsg1-stable</text>
<text x="181.9" y="266">Id: 11/13</text>
</g>
<g font-size="1.8">
<text x="35" y="11.6">1</text>
<text x="85" y="11.6">2</text>
<text x="135" y="11.6">3</text>
<text x="185" y="11.6">4</text>
<text x="93.1" y="24" transform="rotate(-90 93.1 24)">3</text>
<text x="98.2" y="24" transform="rotate(-90 98.2 24)">4</text>
<text x="94" y="30" transform="rotate(-90 94 30)">12v</text>
<text x="123" y="26.7">Terminal Strip</text>
<text x="10.4" y="35.6">A</text>
<text x="99.1" y="31" transform="rotate(-90 99.1 31)">GND</text>
<text x="109.6" y="34.1" transform="rotate(-90 109.6 34.1)">8</text>
<text x="112.1" y="34.1" transform="rotate(-90 112.1 34.1)">8</text>
<text x="114.7" y="34.1" transform="rotate(-90 114.7 34.1)">7</text>
<text x="117.2" y="34.1" transform="rotate(-90 117.2 34.1)">7</text>
<text x="119.8" y="34.1" transform="rotate(-90 119.8 34.1)">6</text>
<text x="122.3" y="34.1" transform="rotate(-90 122.3 34.1)">6</text>
<text x="124.8" y="34.1" transform="rotate(-90 124.8 34.1)">5</text>
<text x="127.4" y="34.1" transform="rotate(-90 127.4 34.1)">5</text>
<text x="129.9" y="34.1" transform="rotate(-90 129.9 34.1)">4</text>
<text x="132.5" y="34.1" transform="rotate(-90 132.5 34.1)">4</text>
<text x="135" y="34.1" transform="rotate(-90 135 34.1)">3</text>
<text x="137.5" y="34.1" transform="rotate(-90 137.5 34.1)">3</text>
<text x="140.1" y="34.1" transform="rotate(-90 140.1 34.1)">2</text>
<text x="142.6" y="34.1" transform="rotate(-90 142.6 34.1)">2</text>
<text x="145.2" y="34.1" transform="rotate(-90 145.2 34.1)">1</text>
<text x="147.7" y="34.1" transform="rotate(-90 147.7 34.1)">1</text>
<text x="204.3" y="35.6">A</text>
<text x="94" y="45.3" transform="rotate(-90 94 45.3)">Vin</text>
<text x="99.1" y="45.3" transform="rotate(-90 99.1 45.3)">GND</text>
<text x="93.1" y="49.4" transform="rotate(-90 93.1 49.4)">1</text>
<text x="98.2" y="49.4" transform="rotate(-90 98.2 49.4)">2</text>
<text x="109.6" y="49.4" transform="rotate(-90 109.6 49.4)">8</text>
<text x="112.1" y="49.4" transform="rotate(-90 112.1 49.4)">8</text>
<text x="114.7" y="49.4" transform="rotate(-90 114.7 49.4)">7</text>
<text x="117.2" y="49.4" transform="rotate(-90 117.2 49.4)">7</text>
<text x="119.8" y="49.4" transform="rotate(-90 119.8 49.4)">6</text>
<text x="122.3" y="49.4" transform="rotate(-90 122.3 49.4)">6</text>
<text x="124.8" y="49.4" transform="rotate(-90 124.8 49.4)">5</text>
<text x="127.4" y="49.4" transform="rotate(-90 127.4 49.4)">5</text>
<text x="129.9" y="49.4" transform="rotate(-90 129.9 49.4)">4</text>
<text x="132.5" y="49.4" transform="rotate(-90 132.5 49.4)">4</text>
<text x="135" y="49.4" transform="rotate(-90 135 49.4)">3</text>
<text x="137.5" y="49.4" transform="rotate(-90 137.5 49.4)">3</text>
<text x="140.1" y="49.4" transform="rotate(-90 140.1 49.4)">2</text>
<text x="142.6" y="49.4" transform="rotate(-90 142.6 49.4)">2</text>
<text x="145.2" y="49.4" transform="rotate(-90 145.2 49.4)">1</text>
<text x="147.7" y="49.4" transform="rotate(-90 147.7 49.4)">1</text>
<text x="156.5" y="54.7">20A</text>
<text x="171" y="64.8">12V</text>
<text x="44" y="70.6">Engine</text>
<text x="41.4" y="72.8">1</text>
<text x="41.4" y="75.3">2</text>
<text x="41.4" y="77.9">3</text>
<text x="51.6" y="72.8">1</text>
<text x="51.6" y="75.3">2</text>
<text x="51.6" y="77.9">3</text>
<text x="103.7" y="74">C1</text>
<text x="113.8" y="74">R1</text>
<text x="41.4" y="80.4">4</text>
<text x="41.4" y="82.9">5</text>
<text x="51.6" y="80.4">4</text>
<text x="51.6" y="82.9">5</text>
<text x="103.7" y="79.1">C2</text>
<text x="113.8" y="79.1">R2</text>
<text x="10.4" y="85.6">B</text>
<text x="41.4" y="85.5">6</text>
<text x="41.4" y="88">7</text>
<text x="51.6" y="85.5">6</text>
<text x="51.6" y="88">7</text>
<text x="204.3" y="85.6">B</text>
<text x="40.9" y="95.6">10</text>
<text x="41.4" y="90.6">8</text>
<text x="41.4" y="93.1">9</text>
<text x="51.1" y="95.6">10</text>
<text x="51.6" y="90.6">8</text>
<text x="51.6" y="93.1">9</text>
<text x="89.1" y="95.6">4</text>
<text x="90.7" y="93.2">EFI_Power</text>
<text x="99.2" y="95.6">4</text>
<text x="141.8" y="95.6">4</text>
<text x="142.9" y="93.2">O2 Sensor</text>
<text x="151.9" y="95.6">4</text>
<text x="156.4" y="95.6">4</text>
<text x="40.9" y="98.2">11</text>
<text x="40.9" y="100.7">12</text>
<text x="51.1" y="98.2">11</text>
<text x="51.1" y="100.7">12</text>
<text x="89.1" y="100.7">2</text>
<text x="89.1" y="98.2">3</text>
<text x="99.2" y="100.7">2</text>
<text x="99.2" y="98.2">3</text>
<text x="141.8" y="100.7">2</text>
<text x="141.8" y="98.2">3</text>
<text x="151.9" y="100.7">2</text>
<text x="151.9" y="98.2">3</text>
<text x="156.4" y="100.7">2</text>
<text x="156.4" y="98.2">3</text>
<text x="159.1" y="101.6">out</text>
<text x="159.1" y="99.1">Cal</text>
<text x="159.1" y="96.5">GND</text>
<text x="89.1" y="103.3">1</text>
<text x="92.7" y="107.8">CAN</text>
<text x="99.2" y="103.3">1</text>
<text x="141.8" y="103.3">1</text>
<text x="142.1" y="107.2">RPM Sensor</text>
<text x="151.9" y="103.3">1</text>
<text x="156.4" y="103.3">1</text>
<text x="159.1" y="104.1">12v</text>
<text x="89.1" y="112.1">3</text>
<text x="89.1" y="109.6">4</text>
<text x="99.2" y="112.1">3</text>
<text x="99.2" y="109.6">4</text>
<text x="141.8" y="112.1">3</text>
<text x="141.8" y="109.6">4</text>
<text x="151.9" y="112.1">3</text>
<text x="151.9" y="109.6">4</text>
<text x="156.4" y="112.1">2</text>
<text x="156.4" y="109.6">4</text>
<text x="159.1" y="113">out</text>
<text x="159.1" y="110.5">GND</text>
<text x="89.1" y="117.2">1</text>
<text x="89.1" y="114.7">2</text>
<text x="99.2" y="117.2">1</text>
<text x="99.2" y="114.7">2</text>
<text x="141.8" y="117.2">1</text>
<text x="141.8" y="114.7">2</text>
<text x="151.9" y="117.2">1</text>
<text x="151.9" y="114.7">2</text>
<text x="156.4" y="114.7">1</text>
<text x="159.1" y="115.6">12v</text>
<text x="141.8" y="123.6">4</text>
<text x="142.4" y="121.2">TPS Sensor</text>
<text x="151.9" y="123.6">4</text>
<text x="141.8" y="131.2">1</text>
<text x="141.8" y="128.7">2</text>
<text x="141.8" y="126.1">3</text>
<text x="151.9" y="131.2">1</text>
<text x="151.9" y="128.7">2</text>
<text x="151.9" y="126.1">3</text>
<text x="165.2" y="130" transform="rotate(-90 165.2 130)">TPS</text>
<text x="10.4" y="135.6">C</text>
<text x="71.1" y="132.7">Air Temp</text>
<text x="89.1" y="137.5">2</text>
<text x="90.8" y="135.2">Air Temp</text>
<text x="99.2" y="137.5">2</text>
<text x="141.8" y="137.5">2</text>
<text x="144.1" y="135.2">Injector</text>
<text x="151.9" y="137.5">2</text>
<text x="158.9" y="137.5">4</text>
<text x="204.3" y="135.6">C</text>
<text x="89.1" y="140.1">1</text>
<text x="99.2" y="140.1">1</text>
<text x="141.8" y="140.1">1</text>
<text x="151.9" y="140.1">1</text>
<text x="158.9" y="140.1">1</text>
<text x="161.7" y="141">Inj+</text>
<text x="161.7" y="138.4">Inj-</text>
<text x="69" y="146.7">Coolent Temp</text>
<text x="88.7" y="144">Coolent Temp</text>
<text x="89.1" y="149">1</text>
<text x="89.1" y="146.4">2</text>
<text x="99.2" y="149">1</text>
<text x="99.2" y="146.4">2</text>
<text x="141.8" y="149">1</text>
<text x="141.8" y="146.4">2</text>
<text x="144.1" y="144.7">Ignition</text>
<text x="151.9" y="149">1</text>
<text x="151.9" y="146.4">2</text>
<text x="158.9" y="149">1</text>
<text x="158.9" y="146.4">4</text>
<text x="161.7" y="149.9">Ing+</text>
<text x="161.7" y="147.3">Ing-</text>
<text x="72.9" y="178.5">Right Start</text>
<text x="10.4" y="185.6">D</text>
<text x="71.9" y="180.7">1</text>
<text x="71.9" y="183.3">2</text>
<text x="82.1" y="180.7">1</text>
<text x="82.1" y="183.3">2</text>
<text x="204.3" y="185.6">D</text>
<text x="41.4" y="189.6">1</text>
<text x="42.1" y="186.8">Rear Lights</text>
<text x="51.6" y="189.6">1</text>
<text x="72.6" y="189.9">Rear Lights</text>
<text x="41.4" y="192.2">2</text>
<text x="41.4" y="194.7">3</text>
<text x="41.4" y="197.2">4</text>
<text x="51.6" y="192.2">2</text>
<text x="51.6" y="194.7">3</text>
<text x="51.6" y="197.2">4</text>
<text x="71.9" y="192.2">1</text>
<text x="71.9" y="194.7">2</text>
<text x="71.9" y="197.2">3</text>
<text x="82.1" y="192.2">1</text>
<text x="82.1" y="194.7">2</text>
<text x="82.1" y="197.2">3</text>
<text x="41.4" y="199.8">5</text>
<text x="41.4" y="202.3">6</text>
<text x="51.6" y="199.8">5</text>
<text x="51.6" y="202.3">6</text>
<text x="71.9" y="199.8">4</text>
<text x="82.1" y="199.8">4</text>
<text x="41.4" y="204.9">7</text>
<text x="41.4" y="207.4">8</text>
<text x="41.4" y="209.9">9</text>
<text x="51.6" y="204.9">7</text>
<text x="51.6" y="207.4">8</text>
<text x="51.6" y="209.9">9</text>
<text x="40.9" y="212.5">10</text>
<text x="40.9" y="215">11</text>
<text x="51.1" y="212.5">10</text>
<text x="51.1" y="215">11</text>
<text x="40.9" y="217.6">12</text>
<text x="51.1" y="217.6">12</text>
<text x="71.9" y="221.4">1</text>
<text x="73.6" y="219.2">Left Start</text>
<text x="82.1" y="221.4">1</text>
<text x="71.9" y="223.9">2</text>
<text x="82.1" y="223.9">2</text>
<text x="10.4" y="235.6">E</text>
<text x="204.3" y="235.6">E</text>
<text x="35" y="269">1</text>
<text x="85" y="269">2</text>
<text x="135" y="269">3</text>
<text x="185" y="269">4</text>
</g>
<g font-size="1.4">
<text x="152.7" y="57.5">1</text>
<text x="162.8" y="57.5">2</text>
<text x="161.7" y="125.5" transform="rotate(-90 161.7 125.5)">3</text>
<text x="159" y="128">2</text>
<text x="161.7" y="131.8" transform="rotate(-90 161.7 131.8)">1</text>
</g>
</svg>
